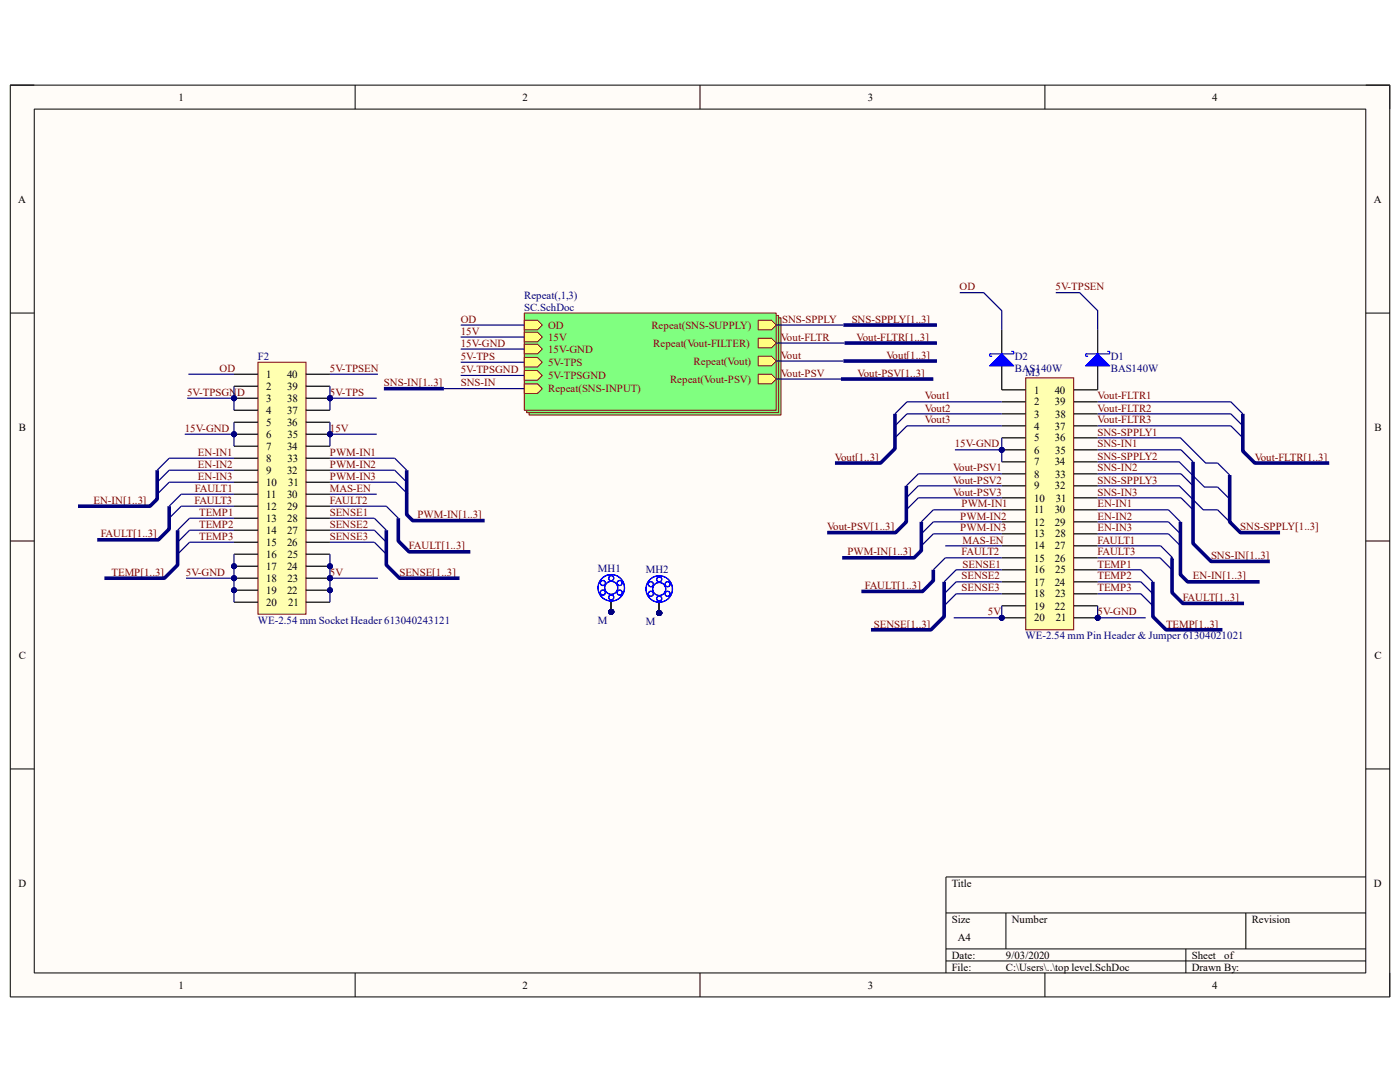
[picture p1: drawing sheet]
<svg xmlns="http://www.w3.org/2000/svg" width="279mm" height="216mm" viewBox="0 0 279 216" stroke-linecap="round" stroke-linejoin="round" font-family="sans-serif">
<path d="M2.1 17h275.3v181.9h-275.3z" fill-rule="evenodd" fill="#fffcf8"/>
<path d="M2.1 17h275.3v181.9h-275.3z" fill="none" stroke="#000" stroke-width=".2"/>
<path d="M6.8 21.8h265.8v172.3h-265.8z" fill-rule="evenodd" fill="#fffcf8"/>
<g fill="none" stroke="#000" stroke-width=".2">
<path d="M2 17h4.8M70.9 17v4.8M139.7 17v4.8M208.5 17v4.8M272.6 17h4.8v4.8M6.8 21.8h265.8v172.3h-265.8zM2 62.5h4.8M272.6 62.5h4.8M2 107.9h4.8M272.6 107.9h4.8M2 153.4h4.8M272.6 153.4h4.8"/>
<path d="M272.6 175h-83.8v19.1M70.9 194.1v4.8M139.7 194.1v4.8M188.8 182.2h83.8M188.8 189.3h83.8M188.8 191.7h83.8M200.8 182.2v7.1M208.5 194.1v4.8M236.7 189.3v4.8M248.6 182.2v7.1M277.4 194.1v4.8"/>
</g>
<path d="M105.6 63.4h50.3v19.4h-50.3z" fill-rule="evenodd" fill="#80ff80"/>
<path d="M105.6 63.4h50.3v19.4h-50.3z" fill="none" stroke="#800000" stroke-width=".2"/>
<path d="M105.1 62.9h50.3v19.4h-50.3z" fill-rule="evenodd" fill="#80ff80"/>
<path d="M105.1 62.9h50.3v19.4h-50.3z" fill="none" stroke="#800000" stroke-width=".2"/>
<path d="M104.6 62.5h50.3v19.4h-50.3z" fill-rule="evenodd" fill="#80ff80"/>
<path d="M104.6 62.5h50.3v19.4h-50.3z" fill="none" stroke="#800000" stroke-width=".2"/>
<path d="M104.6 63.9h2.7l.9 1-.9 .9h-2.7z" fill-rule="evenodd" fill="#ffff80"/>
<path d="M104.6 63.9h2.7l.9 1-.9 .9h-2.7z" fill="none" stroke="#800000" stroke-width=".2"/>
<path d="M151.3 63.9h2.6l1 1-1 .9h-2.6z" fill-rule="evenodd" fill="#ffff80"/>
<path d="M151.3 63.9h2.6l1 1-1 .9h-2.6z" fill="none" stroke="#800000" stroke-width=".2"/>
<path d="M104.6 71.3h2.7l.9 1-.9 .9h-2.7z" fill-rule="evenodd" fill="#ffff80"/>
<path d="M104.6 71.3h2.7l.9 1-.9 .9h-2.7z" fill="none" stroke="#800000" stroke-width=".2"/>
<path d="M104.6 76.6h2.7l.9 .9-.9 1h-2.7z" fill-rule="evenodd" fill="#ffff80"/>
<path d="M104.6 76.6h2.7l.9 .9-.9 1h-2.7z" fill="none" stroke="#800000" stroke-width=".2"/>
<path d="M151.3 67.5h2.6l1 1-1 .9h-2.6z" fill-rule="evenodd" fill="#ffff80"/>
<path d="M151.3 67.5h2.6l1 1-1 .9h-2.6z" fill="none" stroke="#800000" stroke-width=".2"/>
<path d="M151.3 71.1h2.6l1 .9-1 1h-2.6z" fill-rule="evenodd" fill="#ffff80"/>
<path d="M151.3 71.1h2.6l1 .9-1 1h-2.6z" fill="none" stroke="#800000" stroke-width=".2"/>
<path d="M104.6 74h2.7l.9 .9-.9 1h-2.7z" fill-rule="evenodd" fill="#ffff80"/>
<path d="M104.6 74h2.7l.9 .9-.9 1h-2.7z" fill="none" stroke="#800000" stroke-width=".2"/>
<path d="M104.6 68.7h2.7l.9 .9-.9 1h-2.7z" fill-rule="evenodd" fill="#ffff80"/>
<path d="M104.6 68.7h2.7l.9 .9-.9 1h-2.7z" fill="none" stroke="#800000" stroke-width=".2"/>
<path d="M104.6 66.3h2.7l.9 1-.9 .9h-2.7z" fill-rule="evenodd" fill="#ffff80"/>
<path d="M104.6 66.3h2.7l.9 1-.9 .9h-2.7z" fill="none" stroke="#800000" stroke-width=".2"/>
<path d="M151.3 74.7h2.6l1 .9-1 1h-2.6z" fill-rule="evenodd" fill="#ffff80"/>
<path d="M151.3 74.7h2.6l1 .9-1 1h-2.6z" fill="none" stroke="#800000" stroke-width=".2"/>
<circle cx="199.9" cy="89.8" r=".48" fill="#000080"/>
<circle cx="199.9" cy="89.8" r=".48" fill="none" stroke="#000080" stroke-width=".2"/>
<circle cx="199.9" cy="123.3" r=".48" fill="#000080"/>
<circle cx="199.9" cy="123.3" r=".48" fill="none" stroke="#000080" stroke-width=".2"/>
<circle cx="219.1" cy="123.3" r=".48" fill="#000080"/>
<circle cx="219.1" cy="123.3" r=".48" fill="none" stroke="#000080" stroke-width=".2"/>
<path d="M204.7 75.4h9.6v50.3h-9.6z" fill-rule="evenodd" fill="#ffffb0"/>
<path d="M204.7 75.4h9.6v50.3h-9.6z" fill="none" stroke="#800000" stroke-width=".2"/>
<path d="M199.9 77.8h4.8M199.9 80.2h4.8M199.9 82.6h4.8M199.9 85h4.8M199.9 87.4h4.8M199.9 89.8h4.8" fill="none" stroke="#000" stroke-width=".24"/>
<circle cx="199.9" cy="89.8" r=".48" fill="#000080"/>
<circle cx="199.9" cy="89.8" r=".48" fill="none" stroke="#000080" stroke-width=".2"/>
<g fill="none" stroke="#000" stroke-width=".24">
<path d="M199.9 92.2h4.8M199.9 94.6h4.8M199.9 96.9h4.8M199.9 99.3h4.8M199.9 101.7h4.8M199.9 104.1h4.8M199.9 106.5h4.8M199.9 108.9h4.8M199.9 111.3h4.8M199.9 113.7h4.8M199.9 116.1h4.8M199.9 118.5h4.8"/>
<path d="M199.9 120.9h4.8M199.9 123.3h4.8"/>
</g>
<circle cx="199.9" cy="123.3" r=".48" fill="#000080"/>
<circle cx="199.9" cy="123.3" r=".48" fill="none" stroke="#000080" stroke-width=".2"/>
<path d="M214.3 123.3h4.8" fill="none" stroke="#000" stroke-width=".24"/>
<circle cx="219.1" cy="123.3" r=".48" fill="#000080"/>
<circle cx="219.1" cy="123.3" r=".48" fill="none" stroke="#000080" stroke-width=".2"/>
<g fill="none" stroke="#000" stroke-width=".24">
<path d="M214.3 77.8h4.8M214.3 99.3h4.8M214.3 96.9h4.8M214.3 94.6h4.8M214.3 92.2h4.8M214.3 89.8h4.8M214.3 87.4h4.8M214.3 85h4.8M214.3 82.6h4.8M214.3 80.2h4.8M214.3 118.5h4.8M214.3 116.1h4.8"/>
<path d="M214.3 113.7h4.8M214.3 111.3h4.8M214.3 108.9h4.8M214.3 106.5h4.8M214.3 104.1h4.8M214.3 101.7h4.8M214.3 120.9h4.8"/>
</g>
<path d="M181 85l-2.4 2.4M181 82.6l-2.4 2.4M181 80.2l-2.4 2.4M245.6 80.2l2.4 2.4M245.6 82.6l2.4 2.4M245.6 85l2.4 2.4" fill="none" stroke="#000080" stroke-width=".24"/>
<circle cx="46.7" cy="79.5" r=".48" fill="#000080"/>
<circle cx="46.7" cy="79.5" r=".48" fill="none" stroke="#000080" stroke-width=".2"/>
<circle cx="46.7" cy="86.6" r=".48" fill="#000080"/>
<circle cx="46.7" cy="86.6" r=".48" fill="none" stroke="#000080" stroke-width=".2"/>
<circle cx="46.7" cy="113" r=".48" fill="#000080"/>
<circle cx="46.7" cy="113" r=".48" fill="none" stroke="#000080" stroke-width=".2"/>
<circle cx="46.7" cy="115.4" r=".48" fill="#000080"/>
<circle cx="46.7" cy="115.4" r=".48" fill="none" stroke="#000080" stroke-width=".2"/>
<circle cx="46.7" cy="117.8" r=".48" fill="#000080"/>
<circle cx="46.7" cy="117.8" r=".48" fill="none" stroke="#000080" stroke-width=".2"/>
<circle cx="65.9" cy="117.8" r=".48" fill="#000080"/>
<circle cx="65.9" cy="117.8" r=".48" fill="none" stroke="#000080" stroke-width=".2"/>
<circle cx="65.9" cy="115.4" r=".48" fill="#000080"/>
<circle cx="65.9" cy="115.4" r=".48" fill="none" stroke="#000080" stroke-width=".2"/>
<circle cx="65.9" cy="113" r=".48" fill="#000080"/>
<circle cx="65.9" cy="113" r=".48" fill="none" stroke="#000080" stroke-width=".2"/>
<circle cx="65.9" cy="86.6" r=".48" fill="#000080"/>
<circle cx="65.9" cy="86.6" r=".48" fill="none" stroke="#000080" stroke-width=".2"/>
<circle cx="65.9" cy="79.5" r=".48" fill="#000080"/>
<circle cx="65.9" cy="79.5" r=".48" fill="none" stroke="#000080" stroke-width=".2"/>
<path d="M51.5 72.3h9.6v50.3h-9.6z" fill-rule="evenodd" fill="#ffffb0"/>
<path d="M51.5 72.3h9.6v50.3h-9.6z" fill="none" stroke="#800000" stroke-width=".2"/>
<path d="M46.7 74.7h4.8M46.7 77.1h4.8M46.7 79.5h4.8" fill="none" stroke="#000" stroke-width=".24"/>
<circle cx="46.7" cy="79.5" r=".48" fill="#000080"/>
<circle cx="46.7" cy="79.5" r=".48" fill="none" stroke="#000080" stroke-width=".2"/>
<path d="M46.7 81.9h4.8M46.7 84.3h4.8M46.7 86.6h4.8" fill="none" stroke="#000" stroke-width=".24"/>
<circle cx="46.7" cy="86.6" r=".48" fill="#000080"/>
<circle cx="46.7" cy="86.6" r=".48" fill="none" stroke="#000080" stroke-width=".2"/>
<path d="M46.7 89h4.8M46.7 91.4h4.8M46.7 93.8h4.8M46.7 96.2h4.8M46.7 98.6h4.8M46.7 101h4.8M46.7 103.4h4.8M46.7 105.8h4.8M46.7 108.2h4.8M46.7 110.6h4.8M46.7 113h4.8" fill="none" stroke="#000" stroke-width=".24"/>
<circle cx="46.7" cy="113" r=".48" fill="#000080"/>
<circle cx="46.7" cy="113" r=".48" fill="none" stroke="#000080" stroke-width=".2"/>
<path d="M46.7 115.4h4.8" fill="none" stroke="#000" stroke-width=".24"/>
<circle cx="46.7" cy="115.4" r=".48" fill="#000080"/>
<circle cx="46.7" cy="115.4" r=".48" fill="none" stroke="#000080" stroke-width=".2"/>
<path d="M46.7 117.8h4.8" fill="none" stroke="#000" stroke-width=".24"/>
<circle cx="46.7" cy="117.8" r=".48" fill="#000080"/>
<circle cx="46.7" cy="117.8" r=".48" fill="none" stroke="#000080" stroke-width=".2"/>
<path d="M61.1 117.8h4.7M46.7 120.2h4.8M61.1 120.2h4.7" fill="none" stroke="#000" stroke-width=".24"/>
<circle cx="65.9" cy="117.8" r=".48" fill="#000080"/>
<circle cx="65.9" cy="117.8" r=".48" fill="none" stroke="#000080" stroke-width=".2"/>
<path d="M61.1 115.4h4.7" fill="none" stroke="#000" stroke-width=".24"/>
<circle cx="65.9" cy="115.4" r=".48" fill="#000080"/>
<circle cx="65.9" cy="115.4" r=".48" fill="none" stroke="#000080" stroke-width=".2"/>
<path d="M61.1 113h4.7" fill="none" stroke="#000" stroke-width=".24"/>
<circle cx="65.9" cy="113" r=".48" fill="#000080"/>
<circle cx="65.9" cy="113" r=".48" fill="none" stroke="#000080" stroke-width=".2"/>
<path d="M61.1 98.6h4.7M61.1 96.2h4.7M61.1 93.8h4.7M61.1 91.4h4.7M61.1 89h4.7M61.1 86.6h4.7M61.1 110.6h4.7M61.1 108.2h4.7M61.1 105.8h4.7M61.1 103.4h4.7M61.1 101h4.7" fill="none" stroke="#000" stroke-width=".24"/>
<circle cx="65.9" cy="86.6" r=".48" fill="#000080"/>
<circle cx="65.9" cy="86.6" r=".48" fill="none" stroke="#000080" stroke-width=".2"/>
<path d="M61.1 79.5h4.7M61.1 84.3h4.7M61.1 81.9h4.7" fill="none" stroke="#000" stroke-width=".24"/>
<circle cx="65.9" cy="79.5" r=".48" fill="#000080"/>
<circle cx="65.9" cy="79.5" r=".48" fill="none" stroke="#000080" stroke-width=".2"/>
<path d="M61.1 77.1h4.7M61.1 74.7h4.7" fill="none" stroke="#000" stroke-width=".24"/>
<circle cx="65.9" cy="115.4" r=".48" fill="#000080"/>
<circle cx="65.9" cy="115.4" r=".48" fill="none" stroke="#000080" stroke-width=".2"/>
<g fill="none" stroke="#000080" stroke-width=".24">
<path d="M33.8 91.4l-2.4 2.4M33.8 93.8l-2.4 2.4M33.8 96.2l-2.4 2.4M36.2 98.6l-2.4 2.4M78.8 91.4l2.4 2.4M78.8 93.8l2.4 2.4M79 96.2l2.4 2.4M36.2 101l-2.4 2.4M37.8 108.2l-2.4 2.4M37.8 105.8l-2.4 2.4M37.8 103.4l-2.4 2.4M74.7 108.2l2.4 2.4"/>
<path d="M74.7 105.8l2.4 2.4M74.7 103.4l2.4 2.4M77.1 101l2.4 2.4"/>
</g>
<circle cx="65.9" cy="79.5" r=".48" fill="#000080"/>
<circle cx="65.9" cy="79.5" r=".48" fill="none" stroke="#000080" stroke-width=".2"/>
<circle cx="65.9" cy="86.6" r=".48" fill="#000080"/>
<circle cx="65.9" cy="86.6" r=".48" fill="none" stroke="#000080" stroke-width=".2"/>
<circle cx="219.1" cy="123.3" r=".48" fill="#000080"/>
<circle cx="219.1" cy="123.3" r=".48" fill="none" stroke="#000080" stroke-width=".2"/>
<g fill="none" stroke="#000080" stroke-width=".24">
<path d="M186.3 101.7l-2.4 2.4M186.3 104.1l-2.4 2.4M186.3 106.5l-2.4 2.4M188.7 111.3l-2.4 2.4M190.8 118.5l-2.4 2.4M190.8 116.1l-2.4 2.4M190.8 113.7l-2.4 2.4M227.7 118.5l2.4 2.4M227.7 116.1l2.4 2.4M227.7 113.7l2.4 2.4M231.5 111.3l2.4 2.4M233.2 101.7l2.4 2.4"/>
<path d="M233.2 104.1l2.4 2.4"/>
</g>
<path d="M219.1 65.8v4.8M219.1 73v4.8" fill="none" stroke="#000" stroke-width=".24"/>
<path d="M216.7 73l2.4-2.4 2.4 2.4z" fill="#00f"/>
<path d="M216.7 73l2.4-2.4 2.4 2.4zM221 70.1h.5v.5h-4.8v.5h.4" fill="none" stroke="#00f" stroke-width=".24"/>
<path d="M199.9 65.8v4.8M199.9 73v4.8" fill="none" stroke="#000" stroke-width=".24"/>
<path d="M197.5 73l2.4-2.4 2.4 2.4z" fill="#00f"/>
<path d="M197.5 73l2.4-2.4 2.4 2.4zM201.8 70.1h.5v.5h-4.8v.5h.5" fill="none" stroke="#00f" stroke-width=".24"/>
<g fill="none" stroke="#000080" stroke-width=".24">
<path d="M154.9 68.5h13.7M154.9 72h13.4M181 80.2h18.9M181 82.6h18.9M181 85h18.9M183.3 94.6l-2.4 2.3M183.3 96.9l-2.4 2.4M183.3 99.3l-2.4 2.4M219.1 80.2h26.5M219.1 82.6h26.5M219.1 85h26.5M235.7 89.8l2.4 2.4"/>
<path d="M235.7 94.6l2.4 2.3M235.7 99.3l2.4 2.4M243 97.2l2.4 2.4M243 92.4l2.4 2.4M65.8 115.4h9.6M231.6 108.9l2.4 2.4M233.2 106.5l2.4 2.4M243 101.7l2.4 2.4"/>
</g>
<circle cx="65.9" cy="115.4" r=".48" fill="#000080"/>
<circle cx="65.9" cy="115.4" r=".48" fill="none" stroke="#000080" stroke-width=".2"/>
<path d="M37.1 115.4h9.6" fill="none" stroke="#000080" stroke-width=".24"/>
<circle cx="46.7" cy="115.4" r=".48" fill="#000080"/>
<circle cx="46.7" cy="115.4" r=".48" fill="none" stroke="#000080" stroke-width=".2"/>
<g fill="none" stroke="#000080" stroke-width=".24">
<path d="M33.8 91.4h12.9M33.8 93.8h12.9M33.8 96.2h12.9M36.2 98.6h10.5M65.8 91.4h13M65.8 93.8h13M65.8 96.2h13.2M65.8 98.6h9.4M65.8 86.6h9.4M36.2 101h10.5M37.8 108.2h8.9M37.8 105.8h8.9"/>
<path d="M37.8 103.4h8.9M65.8 108.2h8.9M65.8 105.8h8.9M65.8 103.4h8.9M65.8 101h11.3"/>
</g>
<circle cx="65.9" cy="86.6" r=".48" fill="#000080"/>
<circle cx="65.9" cy="86.6" r=".48" fill="none" stroke="#000080" stroke-width=".2"/>
<path d="M65.8 79.5h9.4" fill="none" stroke="#000080" stroke-width=".24"/>
<circle cx="65.9" cy="79.5" r=".48" fill="#000080"/>
<circle cx="65.9" cy="79.5" r=".48" fill="none" stroke="#000080" stroke-width=".2"/>
<path d="M36.9 86.6h9.8" fill="none" stroke="#000080" stroke-width=".24"/>
<circle cx="46.7" cy="86.6" r=".48" fill="#000080"/>
<circle cx="46.7" cy="86.6" r=".48" fill="none" stroke="#000080" stroke-width=".2"/>
<path d="M37.4 79.5h9.3" fill="none" stroke="#000080" stroke-width=".24"/>
<circle cx="46.7" cy="79.5" r=".48" fill="#000080"/>
<circle cx="46.7" cy="79.5" r=".48" fill="none" stroke="#000080" stroke-width=".2"/>
<path d="M219.1 123.3h9.5" fill="none" stroke="#000080" stroke-width=".24"/>
<circle cx="219.1" cy="123.3" r=".48" fill="#000080"/>
<circle cx="219.1" cy="123.3" r=".48" fill="none" stroke="#000080" stroke-width=".2"/>
<path d="M190.3 123.3h9.6" fill="none" stroke="#000080" stroke-width=".24"/>
<circle cx="199.9" cy="123.3" r=".48" fill="#000080"/>
<circle cx="199.9" cy="123.3" r=".48" fill="none" stroke="#000080" stroke-width=".2"/>
<g fill="none" stroke="#000080" stroke-width=".24">
<path d="M191.5 58.4h4.8l3.6 3.6v3.8M210.7 58.4h4.8l3.6 3.6v3.8M37.6 74.7h9.1M65.8 74.7h9.6M88.6 77.5h16M91.9 64.9h12.7M91.9 67.3h12.7M91.9 69.6h12.7M91.9 72.3h12.7M91.9 74.9h12.7M154.9 64.9h13.4M219.1 89.8h16.6"/>
<path d="M186.3 101.7h13.6M186.3 104.1h13.6M186.3 106.5h13.6M188.7 108.9h11.2M188.7 111.3h11.2M190.8 118.5h9.1M190.8 116.1h9.1M190.8 113.7h9.1M219.1 118.5h8.6M219.1 116.1h8.6M219.1 113.7h8.6M219.1 101.7h14.1"/>
<path d="M219.1 104.1h14.1M219.1 108.9h12.5M219.1 111.3h12.4M199.9 120.9v2.4"/>
</g>
<circle cx="199.9" cy="123.3" r=".48" fill="#000080"/>
<circle cx="199.9" cy="123.3" r=".48" fill="none" stroke="#000080" stroke-width=".2"/>
<path d="M219.1 120.9v2.4" fill="none" stroke="#000080" stroke-width=".24"/>
<circle cx="219.1" cy="123.3" r=".48" fill="#000080"/>
<circle cx="219.1" cy="123.3" r=".48" fill="none" stroke="#000080" stroke-width=".2"/>
<path d="M190.6 89.8h9.3" fill="none" stroke="#000080" stroke-width=".24"/>
<circle cx="199.9" cy="89.8" r=".48" fill="#000080"/>
<circle cx="199.9" cy="89.8" r=".48" fill="none" stroke="#000080" stroke-width=".2"/>
<path d="M183.3 99.3h16.6M183.3 94.6h16.6M183.3 96.9h16.6M219.1 92.2h16.2l5.1 5h2.6M219.1 96.9h16.2l4.8 4.8h2.9M219.1 87.4h16.5l5 5h2.4M219.1 99.3h16.6M219.1 94.6h16.6M46.7 110.6v9.6M219.1 106.5h14.1" fill="none" stroke="#000080" stroke-width=".24"/>
<circle cx="46.7" cy="117.8" r=".48" fill="#000080"/>
<circle cx="46.7" cy="117.8" r=".48" fill="none" stroke="#000080" stroke-width=".2"/>
<circle cx="46.7" cy="115.4" r=".48" fill="#000080"/>
<circle cx="46.7" cy="115.4" r=".48" fill="none" stroke="#000080" stroke-width=".2"/>
<circle cx="46.7" cy="113" r=".48" fill="#000080"/>
<circle cx="46.7" cy="113" r=".48" fill="none" stroke="#000080" stroke-width=".2"/>
<path d="M46.7 84.3v4.7" fill="none" stroke="#000080" stroke-width=".24"/>
<circle cx="46.7" cy="86.6" r=".48" fill="#000080"/>
<circle cx="46.7" cy="86.6" r=".48" fill="none" stroke="#000080" stroke-width=".2"/>
<path d="M46.7 77.1v4.8" fill="none" stroke="#000080" stroke-width=".24"/>
<circle cx="46.7" cy="79.5" r=".48" fill="#000080"/>
<circle cx="46.7" cy="79.5" r=".48" fill="none" stroke="#000080" stroke-width=".2"/>
<path d="M65.8 110.6v9.6" fill="none" stroke="#000080" stroke-width=".24"/>
<circle cx="65.9" cy="117.8" r=".48" fill="#000080"/>
<circle cx="65.9" cy="117.8" r=".48" fill="none" stroke="#000080" stroke-width=".2"/>
<circle cx="65.9" cy="115.4" r=".48" fill="#000080"/>
<circle cx="65.9" cy="115.4" r=".48" fill="none" stroke="#000080" stroke-width=".2"/>
<circle cx="65.9" cy="113" r=".48" fill="#000080"/>
<circle cx="65.9" cy="113" r=".48" fill="none" stroke="#000080" stroke-width=".2"/>
<path d="M65.8 84.3v4.7" fill="none" stroke="#000080" stroke-width=".24"/>
<circle cx="65.9" cy="86.6" r=".48" fill="#000080"/>
<circle cx="65.9" cy="86.6" r=".48" fill="none" stroke="#000080" stroke-width=".2"/>
<path d="M65.8 77.1v4.8" fill="none" stroke="#000080" stroke-width=".24"/>
<circle cx="65.9" cy="79.5" r=".48" fill="#000080"/>
<circle cx="65.9" cy="79.5" r=".48" fill="none" stroke="#000080" stroke-width=".2"/>
<path d="M234 111.3l-.1 .1v6.8l2.2 2.2h12.2" fill="none" stroke="#000080" stroke-width=".72" stroke-linecap="butt"/>
<path d="M199.9 87.4v4.8" fill="none" stroke="#000080" stroke-width=".24"/>
<circle cx="199.9" cy="89.8" r=".48" fill="#000080"/>
<circle cx="199.9" cy="89.8" r=".48" fill="none" stroke="#000080" stroke-width=".2"/>
<path d="M154.9 75.6h12.9" fill="none" stroke="#000080" stroke-width=".24"/>
<g fill="none" stroke="#000080" stroke-width=".72" stroke-linecap="butt">
<path d="M76.6 77.5h12M167.8 75.6h18.5M168.3 64.9h18.7M168.3 72h18.7M168.6 68.5h18.4M31.4 93.8v5.8l-1.5 1.4h-14.3M81.2 93.8v8.9l1.2 1.2h14.3M178.6 82.6v6.9l-2.9 2.9h-9.1M180.9 96.9v7.2l-2.2 2.2h-13.6M238.1 92.2v16.2l3.6 3.6h11.7M245.4 94.8v9.3l2.2 2.2h7.9M248 82.6v7.4l2.4 2.4h14.9"/>
<path d="M33.8 101v4.6l-2.2 2.1h-12.2M35.4 105.8v6.9l-2.6 2.7h-12M77.1 105.8v6.9l2.6 2.7h12M79.5 103.4v4.5l2.2 2.2h12.2M183.9 104.1v5.8l-1.5 1.4h-14.3M186.3 113.7v2.2l-2.2 2.1h-12.2M188.4 116.1v6.9l-2.6 2.7h-12M230.1 116.1v6.9l2.6 2.7h11.3M235.6 104.1v10.6l1.4 1.4h14.4"/>
</g>
<circle cx="122" cy="122.1" r=".48" fill="#000080"/>
<circle cx="122" cy="122.1" r=".48" fill="none" stroke="#000080" stroke-width=".2"/>
<circle cx="122" cy="122.1" r=".48" fill="#000080"/>
<circle cx="122" cy="122.1" r=".48" fill="none" stroke="#000080" stroke-width=".2"/>
<circle cx="122" cy="122.1" r=".48" fill="#000080"/>
<circle cx="122" cy="122.1" r=".48" fill="none" stroke="#000080" stroke-width=".2"/>
<circle cx="122" cy="122.1" r=".48" fill="#000080"/>
<circle cx="122" cy="122.1" r=".48" fill="none" stroke="#000080" stroke-width=".2"/>
<circle cx="122" cy="122.1" r=".48" fill="#000080"/>
<circle cx="122" cy="122.1" r=".48" fill="none" stroke="#000080" stroke-width=".2"/>
<circle cx="122" cy="122.1" r=".48" fill="#000080"/>
<circle cx="122" cy="122.1" r=".48" fill="none" stroke="#000080" stroke-width=".2"/>
<circle cx="122" cy="122.1" r=".48" fill="#000080"/>
<circle cx="122" cy="122.1" r=".48" fill="none" stroke="#000080" stroke-width=".2"/>
<circle cx="122" cy="122.1" r=".48" fill="#000080"/>
<circle cx="122" cy="122.1" r=".48" fill="none" stroke="#000080" stroke-width=".2"/>
<circle cx="122" cy="122.1" r=".48" fill="#000080"/>
<circle cx="122" cy="122.1" r=".48" fill="none" stroke="#000080" stroke-width=".2"/>
<path d="M122 119.7v2.4" fill="none" stroke="#000" stroke-width=".24"/>
<circle cx="122" cy="122.1" r=".48" fill="#000080"/>
<circle cx="122" cy="122.1" r=".48" fill="none" stroke="#000080" stroke-width=".2"/>
<path d="M122 119.7v2.4" fill="none" stroke="#000" stroke-width=".24"/>
<circle cx="122" cy="122.1" r=".48" fill="#000080"/>
<circle cx="122" cy="122.1" r=".48" fill="none" stroke="#000080" stroke-width=".2"/>
<path d="M122 119.7v2.4" fill="none" stroke="#000" stroke-width=".24"/>
<circle cx="122" cy="122.1" r=".48" fill="#000080"/>
<circle cx="122" cy="122.1" r=".48" fill="none" stroke="#000080" stroke-width=".2"/>
<path d="M122 119.7v2.4" fill="none" stroke="#000" stroke-width=".24"/>
<circle cx="122" cy="122.1" r=".48" fill="#000080"/>
<circle cx="122" cy="122.1" r=".48" fill="none" stroke="#000080" stroke-width=".2"/>
<path d="M122 119.7v2.4" fill="none" stroke="#000" stroke-width=".24"/>
<circle cx="122" cy="122.1" r=".48" fill="#000080"/>
<circle cx="122" cy="122.1" r=".48" fill="none" stroke="#000080" stroke-width=".2"/>
<path d="M122 119.7v2.4" fill="none" stroke="#000" stroke-width=".24"/>
<circle cx="122" cy="122.1" r=".48" fill="#000080"/>
<circle cx="122" cy="122.1" r=".48" fill="none" stroke="#000080" stroke-width=".2"/>
<path d="M122 119.7v2.4" fill="none" stroke="#000" stroke-width=".24"/>
<circle cx="122" cy="122.1" r=".48" fill="#000080"/>
<circle cx="122" cy="122.1" r=".48" fill="none" stroke="#000080" stroke-width=".2"/>
<g fill="none" stroke="#00f" stroke-width=".24">
<circle cx="120.3" cy="118.2" r=".5"/>
<circle cx="120.3" cy="116.3" r=".5"/>
<circle cx="122" cy="115.4" r=".5"/>
<circle cx="122" cy="119.2" r=".5"/>
<circle cx="122" cy="117.3" r="2.64"/>
<circle cx="122" cy="117.3" r="1.3"/>
<circle cx="123.7" cy="116.3" r=".5"/>
<circle cx="123.7" cy="118.2" r=".5"/>
</g>
<circle cx="122" cy="122.1" r=".48" fill="#000080"/>
<circle cx="122" cy="122.1" r=".48" fill="none" stroke="#000080" stroke-width=".2"/>
<circle cx="122" cy="122.1" r=".48" fill="#000080"/>
<circle cx="122" cy="122.1" r=".48" fill="none" stroke="#000080" stroke-width=".2"/>
<circle cx="131.6" cy="122.3" r=".48" fill="#000080"/>
<circle cx="131.6" cy="122.3" r=".48" fill="none" stroke="#000080" stroke-width=".2"/>
<circle cx="131.6" cy="122.3" r=".48" fill="#000080"/>
<circle cx="131.6" cy="122.3" r=".48" fill="none" stroke="#000080" stroke-width=".2"/>
<circle cx="131.6" cy="122.3" r=".48" fill="#000080"/>
<circle cx="131.6" cy="122.3" r=".48" fill="none" stroke="#000080" stroke-width=".2"/>
<circle cx="131.6" cy="122.3" r=".48" fill="#000080"/>
<circle cx="131.6" cy="122.3" r=".48" fill="none" stroke="#000080" stroke-width=".2"/>
<circle cx="131.6" cy="122.3" r=".48" fill="#000080"/>
<circle cx="131.6" cy="122.3" r=".48" fill="none" stroke="#000080" stroke-width=".2"/>
<circle cx="131.6" cy="122.3" r=".48" fill="#000080"/>
<circle cx="131.6" cy="122.3" r=".48" fill="none" stroke="#000080" stroke-width=".2"/>
<circle cx="131.6" cy="122.3" r=".48" fill="#000080"/>
<circle cx="131.6" cy="122.3" r=".48" fill="none" stroke="#000080" stroke-width=".2"/>
<circle cx="131.6" cy="122.3" r=".48" fill="#000080"/>
<circle cx="131.6" cy="122.3" r=".48" fill="none" stroke="#000080" stroke-width=".2"/>
<circle cx="131.6" cy="122.3" r=".48" fill="#000080"/>
<circle cx="131.6" cy="122.3" r=".48" fill="none" stroke="#000080" stroke-width=".2"/>
<path d="M131.6 119.9v2.4" fill="none" stroke="#000" stroke-width=".24"/>
<circle cx="131.6" cy="122.3" r=".48" fill="#000080"/>
<circle cx="131.6" cy="122.3" r=".48" fill="none" stroke="#000080" stroke-width=".2"/>
<path d="M131.6 119.9v2.4" fill="none" stroke="#000" stroke-width=".24"/>
<circle cx="131.6" cy="122.3" r=".48" fill="#000080"/>
<circle cx="131.6" cy="122.3" r=".48" fill="none" stroke="#000080" stroke-width=".2"/>
<path d="M131.6 119.9v2.4" fill="none" stroke="#000" stroke-width=".24"/>
<circle cx="131.6" cy="122.3" r=".48" fill="#000080"/>
<circle cx="131.6" cy="122.3" r=".48" fill="none" stroke="#000080" stroke-width=".2"/>
<path d="M131.6 119.9v2.4" fill="none" stroke="#000" stroke-width=".24"/>
<circle cx="131.6" cy="122.3" r=".48" fill="#000080"/>
<circle cx="131.6" cy="122.3" r=".48" fill="none" stroke="#000080" stroke-width=".2"/>
<path d="M131.6 119.9v2.4" fill="none" stroke="#000" stroke-width=".24"/>
<circle cx="131.6" cy="122.3" r=".48" fill="#000080"/>
<circle cx="131.6" cy="122.3" r=".48" fill="none" stroke="#000080" stroke-width=".2"/>
<path d="M131.6 119.9v2.4" fill="none" stroke="#000" stroke-width=".24"/>
<circle cx="131.6" cy="122.3" r=".48" fill="#000080"/>
<circle cx="131.6" cy="122.3" r=".48" fill="none" stroke="#000080" stroke-width=".2"/>
<path d="M131.6 119.9v2.4" fill="none" stroke="#000" stroke-width=".24"/>
<circle cx="131.6" cy="122.3" r=".48" fill="#000080"/>
<circle cx="131.6" cy="122.3" r=".48" fill="none" stroke="#000080" stroke-width=".2"/>
<g fill="none" stroke="#00f" stroke-width=".24">
<circle cx="129.9" cy="118.5" r=".5"/>
<circle cx="129.9" cy="116.6" r=".5"/>
<circle cx="131.6" cy="117.5" r="2.64"/>
<circle cx="131.6" cy="117.5" r="1.3"/>
<circle cx="131.6" cy="119.4" r=".5"/>
<circle cx="131.6" cy="115.6" r=".5"/>
<circle cx="133.2" cy="118.5" r=".5"/>
<circle cx="133.2" cy="116.6" r=".5"/>
</g>
<circle cx="131.6" cy="122.3" r=".48" fill="#000080"/>
<circle cx="131.6" cy="122.3" r=".48" fill="none" stroke="#000080" stroke-width=".2"/>
<circle cx="131.6" cy="122.3" r=".48" fill="#000080"/>
<circle cx="131.6" cy="122.3" r=".48" fill="none" stroke="#000080" stroke-width=".2"/>
<g font-size="2.2">
<text x="35.6" y="20.1">1</text>
<text x="104.3" y="20.1">2</text>
<text x="173.2" y="20.1">3</text>
<text x="241.9" y="20.1">4</text>
<text x="3.6" y="40.5">A</text>
<text x="274.2" y="40.5">A</text>
<text x="53.1" y="75.4">1</text>
<text x="53.1" y="77.8">2</text>
<text x="57.3" y="75.4">40</text>
<text x="57.3" y="77.8">39</text>
<text x="53.1" y="80.2">3</text>
<text x="53.1" y="82.6">4</text>
<text x="57.3" y="82.6">37</text>
<text x="57.3" y="80.2">38</text>
<text x="206.4" y="78.5">1</text>
<text x="206.4" y="80.9">2</text>
<text x="206.4" y="83.3">3</text>
<text x="210.5" y="78.5">40</text>
<text x="210.5" y="80.9">39</text>
<text x="210.6" y="83.3">38</text>
<text x="3.8" y="85.9">B</text>
<text x="53.1" y="85">5</text>
<text x="53.1" y="87.4">6</text>
<text x="53.1" y="89.8">7</text>
<text x="57.3" y="89.8">34</text>
<text x="57.3" y="85">36</text>
<text x="57.4" y="87.4">35</text>
<text x="206.4" y="85.7">4</text>
<text x="206.4" y="88.1">5</text>
<text x="210.5" y="88.1">36</text>
<text x="210.5" y="85.7">37</text>
<text x="274.3" y="85.9">B</text>
<text x="53.1" y="92.2">8</text>
<text x="53.1" y="94.6">9</text>
<text x="57.3" y="94.6">32</text>
<text x="57.4" y="92.2">33</text>
<text x="206.4" y="90.5">6</text>
<text x="206.4" y="92.9">7</text>
<text x="206.4" y="95.3">8</text>
<text x="210.5" y="92.9">34</text>
<text x="210.6" y="90.5">35</text>
<text x="210.6" y="95.3">33</text>
<text x="53.1" y="96.9">10</text>
<text x="53.1" y="99.4">11</text>
<text x="53.1" y="101.7">12</text>
<text x="57.3" y="99.4">30</text>
<text x="57.3" y="101.7">29</text>
<text x="57.5" y="96.9">31</text>
<text x="206.4" y="97.7">9</text>
<text x="206.4" y="100.1">10</text>
<text x="210.5" y="97.7">32</text>
<text x="210.7" y="100.1">31</text>
<text x="53.1" y="104.1">13</text>
<text x="53.1" y="106.6">14</text>
<text x="57.3" y="106.6">27</text>
<text x="57.3" y="104.1">28</text>
<text x="206.4" y="102.4">11</text>
<text x="206.4" y="104.9">12</text>
<text x="206.4" y="107.2">13</text>
<text x="210.5" y="102.4">30</text>
<text x="210.5" y="104.9">29</text>
<text x="210.6" y="107.2">28</text>
<text x="53.1" y="108.9">15</text>
<text x="53.1" y="111.3">16</text>
<text x="53.1" y="113.7">17</text>
<text x="57.3" y="113.7">24</text>
<text x="57.3" y="108.9">26</text>
<text x="57.4" y="111.3">25</text>
<text x="206.4" y="109.6">14</text>
<text x="206.4" y="112.1">15</text>
<text x="210.5" y="112.1">26</text>
<text x="210.5" y="109.6">27</text>
<text x="53.1" y="116.1">18</text>
<text x="53.1" y="118.5">19</text>
<text x="57.3" y="118.5">22</text>
<text x="57.4" y="116.1">23</text>
<text x="206.4" y="114.4">16</text>
<text x="206.4" y="116.8">17</text>
<text x="206.4" y="119.2">18</text>
<text x="210.5" y="116.8">24</text>
<text x="210.6" y="114.4">25</text>
<text x="210.6" y="119.2">23</text>
<text x="53.1" y="120.9">20</text>
<text x="57.5" y="120.9">21</text>
<text x="206.4" y="121.6">19</text>
<text x="206.4" y="124">20</text>
<text x="210.5" y="121.6">22</text>
<text x="210.7" y="124">21</text>
<text x="3.7" y="131.4">C</text>
<text x="274.3" y="131.4">C</text>
<text x="3.7" y="176.9">D</text>
<text x="189.9" y="176.9">Title</text>
<text x="274.2" y="176.9">D</text>
<text x="189.9" y="184.1">Size</text>
<text x="201.9" y="184.1">Number</text>
<text x="249.8" y="184.1">Revision</text>
<text x="189.9" y="191.3">Date:</text>
<text x="191.2" y="187.7">A4</text>
<text x="200.7" y="191.3">9/03/2020</text>
<text x="237.8" y="191.3">Sheet</text>
<text x="244.3" y="191.3">of</text>
<text x="35.6" y="197.3">1</text>
<text x="104.3" y="197.3">2</text>
<text x="173.2" y="197.3">3</text>
<text x="189.9" y="193.7">File:</text>
<text x="200.7" y="193.7">C:\Users\..\top level.SchDoc</text>
<text x="237.8" y="193.7">Drawn By:</text>
<text x="241.9" y="197.3">4</text>
</g>
<g font-size="2.2" fill="#000080">
<text x="104.6" y="59.6">Repeat(,1,3)</text>
<text x="104.6" y="62">SC.SchDoc</text>
<text x="51.5" y="71.8">F2</text>
<text x="202.5" y="71.8">D2</text>
<text x="221.7" y="71.8">D1</text>
<text x="202.5" y="74.2">BAS140W</text>
<text x="204.7" y="74.9">M3</text>
<text x="221.7" y="74.2">BAS140W</text>
<text x="119.3" y="114.2">MH1</text>
<text x="128.9" y="114.4">MH2</text>
<text x="51.5" y="124.5">WE-2.54 mm Socket Header 613040243121</text>
<text x="119.3" y="124.5">M</text>
<text x="128.9" y="124.7">M</text>
<text x="204.7" y="127.6">WE-2.54 mm Pin Header &amp; Jumper 61304021021</text>
</g>
<g font-size="2.2" fill="#800000">
<text x="191.5" y="58">OD</text>
<text x="210.7" y="58">5V-TPSEN</text>
<text x="91.9" y="64.4">OD</text>
<text x="109.4" y="65.6">OD</text>
<text x="130" y="65.6">Repeat(SNS-SUPPLY)</text>
<text x="156.1" y="64.4">SNS-SPPLY</text>
<text x="170" y="64.4">SNS-SPPLY[1..3]</text>
<text x="91.9" y="66.8">15V</text>
<text x="91.9" y="69.2">15V-GND</text>
<text x="91.9" y="71.8">5V-TPS</text>
<text x="109.4" y="70.4">15V-GND</text>
<text x="109.4" y="68">15V</text>
<text x="130.4" y="69.2">Repeat(Vout-FILTER)</text>
<text x="155.8" y="71.6">Vout</text>
<text x="155.8" y="68">Vout-FLTR</text>
<text x="170.9" y="68">Vout-FLTR[1..3]</text>
<text x="176.9" y="71.6">Vout[1..3]</text>
<text x="43.8" y="74.2">OD</text>
<text x="65.8" y="74.2">5V-TPSEN</text>
<text x="76.6" y="77.1">SNS-IN[1..3]</text>
<text x="91.9" y="74.5">5V-TPSGND</text>
<text x="91.9" y="77.1">SNS-IN</text>
<text x="109.4" y="73">5V-TPS</text>
<text x="109.4" y="75.6">5V-TPSGND</text>
<text x="133.7" y="76.4">Repeat(Vout-PSV)</text>
<text x="138.4" y="72.8">Repeat(Vout)</text>
<text x="155.8" y="75.2">Vout-PSV</text>
<text x="171.2" y="75.2">Vout-PSV[1..3]</text>
<text x="37.3" y="79">5V-TPSGND</text>
<text x="65.8" y="79">5V-TPS</text>
<text x="109.4" y="78.3">Repeat(SNS-INPUT)</text>
<text x="184.6" y="79.7">Vout1</text>
<text x="184.6" y="82.1">Vout2</text>
<text x="219" y="79.7">Vout-FLTR1</text>
<text x="219" y="82.1">Vout-FLTR2</text>
<text x="36.9" y="86.2">15V-GND</text>
<text x="65.8" y="86.2">15V</text>
<text x="184.6" y="84.5">Vout3</text>
<text x="190.5" y="89.3">15V-GND</text>
<text x="219" y="84.5">Vout-FLTR3</text>
<text x="219" y="86.9">SNS-SPPLY1</text>
<text x="219" y="89.3">SNS-IN1</text>
<text x="39.5" y="91">EN-IN1</text>
<text x="39.5" y="93.3">EN-IN2</text>
<text x="39.5" y="95.8">EN-IN3</text>
<text x="65.8" y="95.8">PWM-IN3</text>
<text x="65.8" y="93.3">PWM-IN2</text>
<text x="65.8" y="91">PWM-IN1</text>
<text x="166.6" y="91.9">Vout[1..3]</text>
<text x="190.2" y="94.1">Vout-PSV1</text>
<text x="219" y="91.7">SNS-SPPLY2</text>
<text x="219" y="94.1">SNS-IN2</text>
<text x="250.4" y="91.9">Vout-FLTR[1..3]</text>
<text x="18.7" y="100.5">EN-IN[1..3]</text>
<text x="38.8" y="100.5">FAULT3</text>
<text x="38.9" y="98.2">FAULT1</text>
<text x="65.8" y="100.5">FAULT2</text>
<text x="65.8" y="98.2">MAS-EN</text>
<text x="190.2" y="96.5">Vout-PSV2</text>
<text x="190.2" y="98.9">Vout-PSV3</text>
<text x="191.9" y="101.3">PWM-IN1</text>
<text x="219" y="96.5">SNS-SPPLY3</text>
<text x="219" y="98.9">SNS-IN3</text>
<text x="219" y="101.3">EN-IN1</text>
<text x="20.1" y="107.2">FAULT[1..3]</text>
<text x="39.8" y="103">TEMP1</text>
<text x="39.8" y="105.3">TEMP2</text>
<text x="39.8" y="107.7">TEMP3</text>
<text x="65.8" y="103">SENSE1</text>
<text x="65.8" y="105.3">SENSE2</text>
<text x="65.8" y="107.7">SENSE3</text>
<text x="83.3" y="103.4">PWM-IN[1..3]</text>
<text x="165.1" y="105.8">Vout-PSV[1..3]</text>
<text x="191.6" y="106">PWM-IN3</text>
<text x="191.6" y="103.7">PWM-IN2</text>
<text x="219" y="103.7">EN-IN2</text>
<text x="219" y="106">EN-IN3</text>
<text x="247.5" y="105.8">SNS-SPPLY[1..3]</text>
<text x="81.6" y="109.6">FAULT[1..3]</text>
<text x="169.1" y="110.8">PWM-IN[1..3]</text>
<text x="191.9" y="110.8">FAULT2</text>
<text x="192.1" y="113.2">SENSE1</text>
<text x="192.1" y="108.5">MAS-EN</text>
<text x="219" y="110.8">FAULT3</text>
<text x="219" y="113.2">TEMP1</text>
<text x="219" y="108.5">FAULT1</text>
<text x="241.7" y="111.5">SNS-IN[1..3]</text>
<text x="22.3" y="114.9">TEMP[1..3]</text>
<text x="37.1" y="114.9">5V-GND</text>
<text x="65.8" y="114.9">5V</text>
<text x="79.7" y="114.9">SENSE[1..3]</text>
<text x="172.6" y="117.6">FAULT[1..3]</text>
<text x="191.9" y="115.6">SENSE2</text>
<text x="191.9" y="118">SENSE3</text>
<text x="219" y="115.6">TEMP2</text>
<text x="219" y="118">TEMP3</text>
<text x="236.1" y="119.9">FAULT[1..3]</text>
<text x="238.1" y="115.6">EN-IN[1..3]</text>
<text x="174.4" y="125.2">SENSE[1..3]</text>
<text x="197.1" y="122.8">5V</text>
<text x="219" y="122.8">5V-GND</text>
<text x="232.7" y="125.2">TEMP[1..3]</text>
</g>
</svg>
